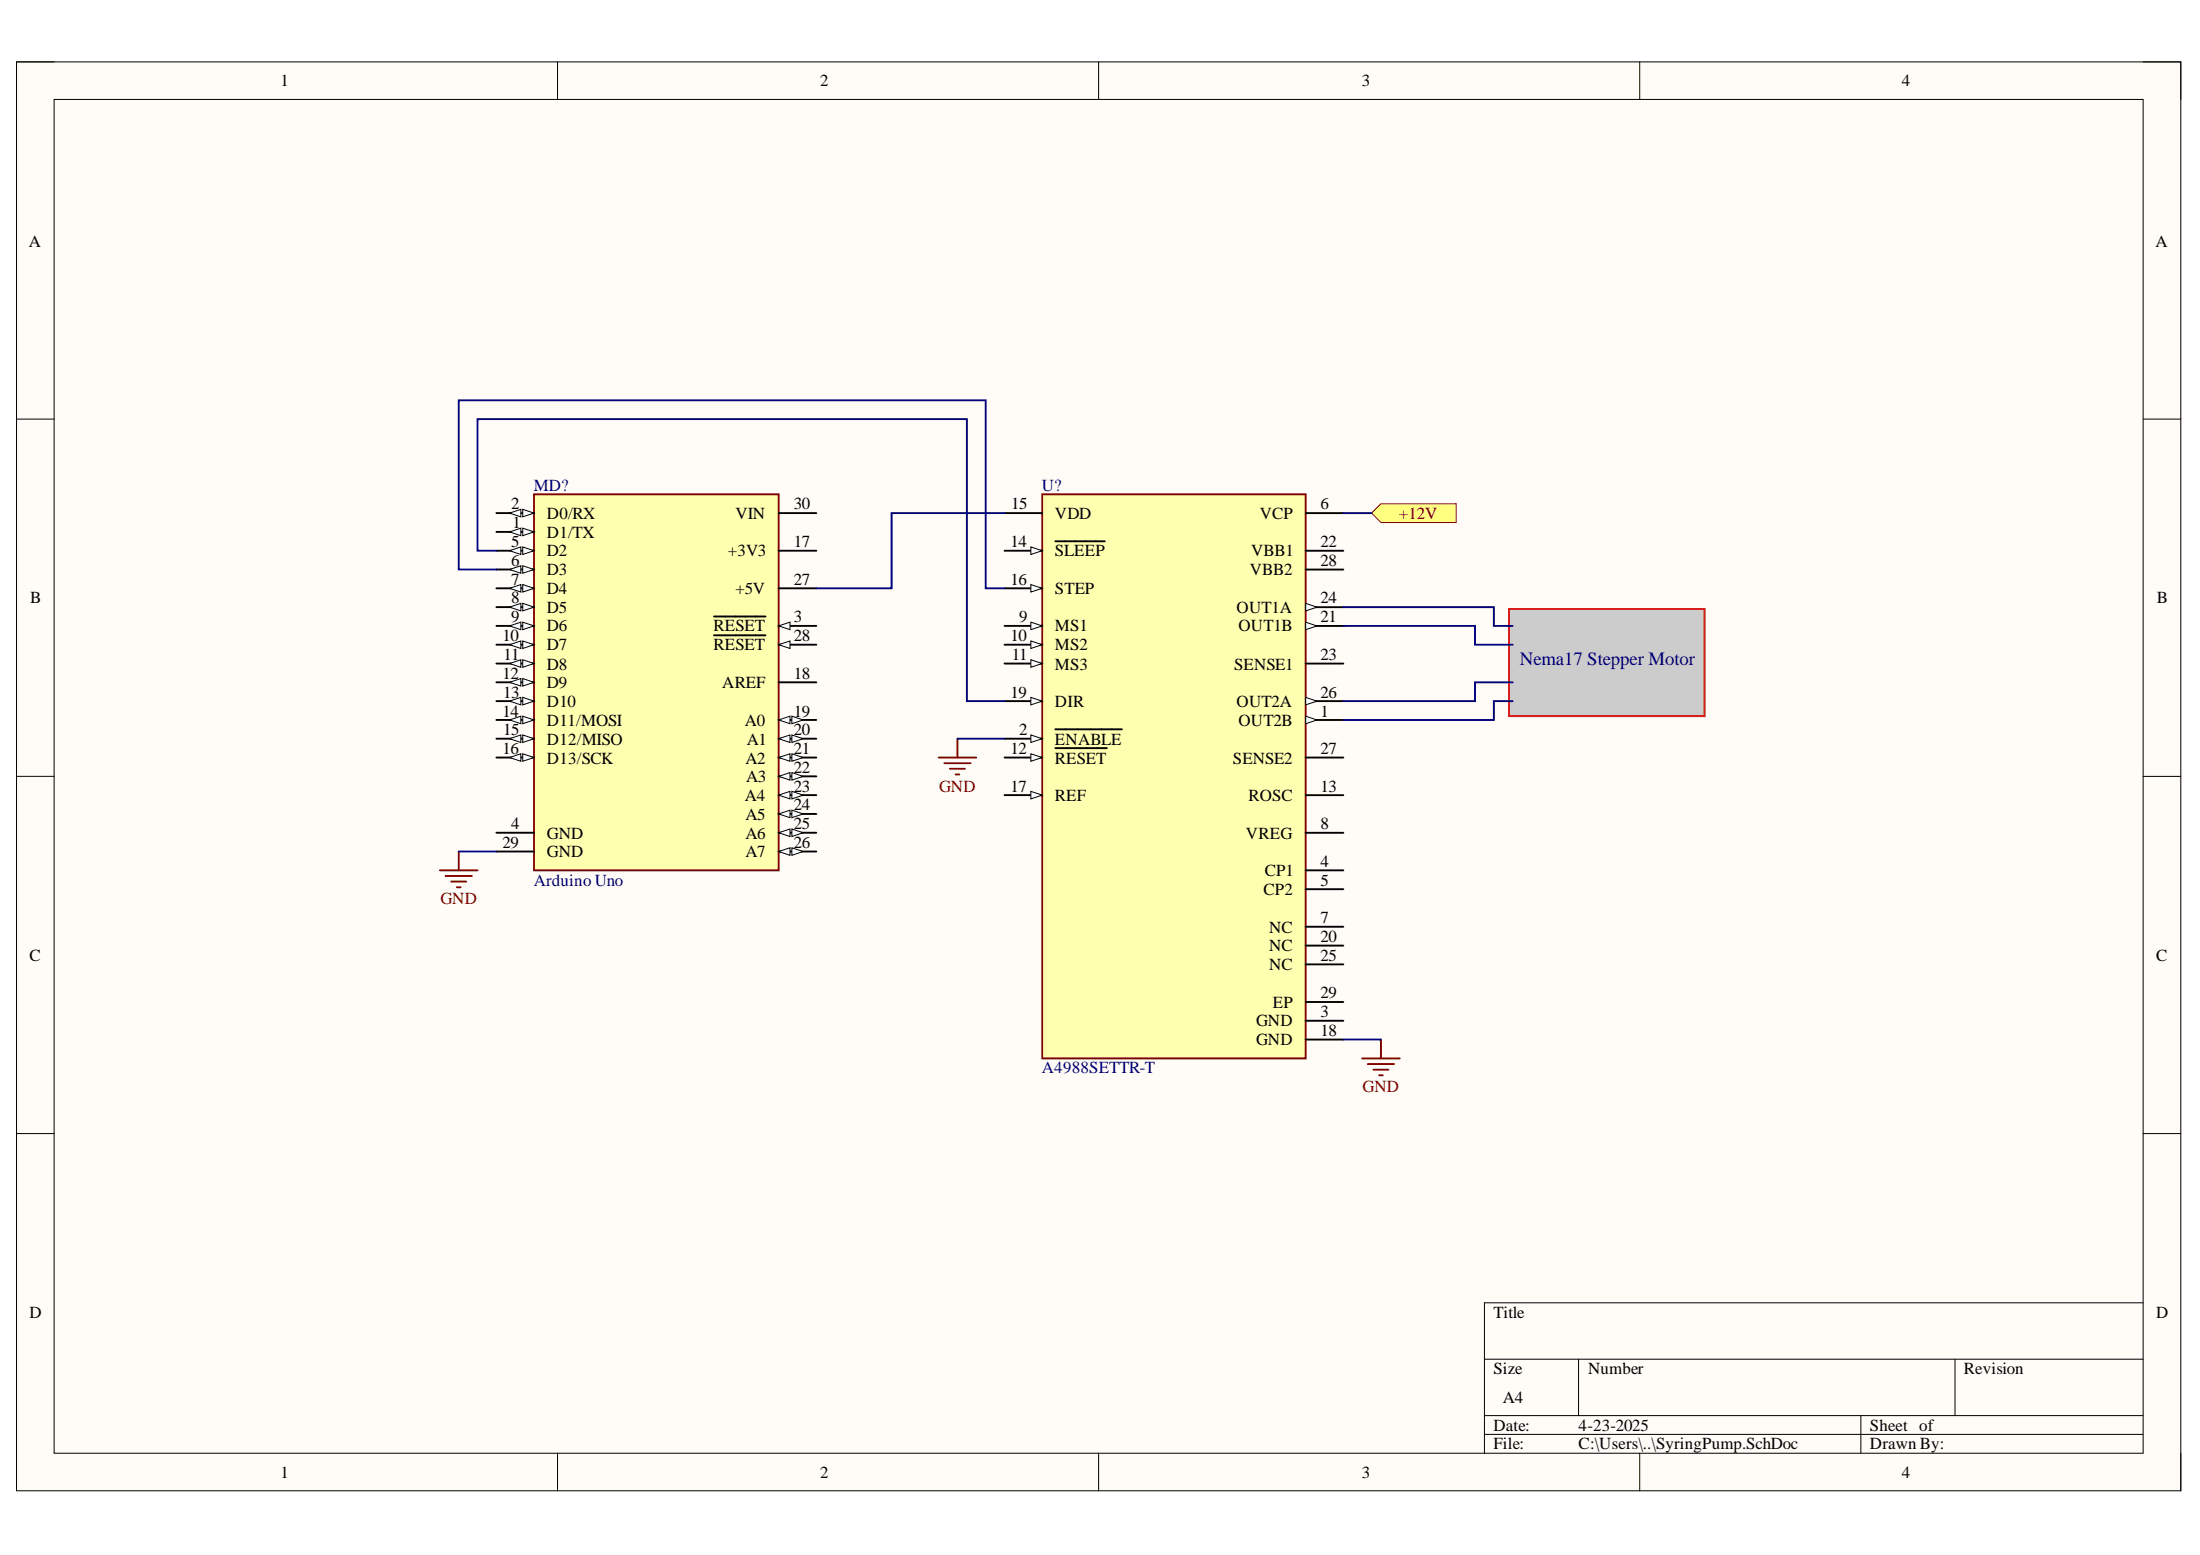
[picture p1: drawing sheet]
<svg xmlns="http://www.w3.org/2000/svg" width="297mm" height="210mm" viewBox="0 0 297 210" stroke-linecap="round" stroke-linejoin="round" font-family="sans-serif">
<path d="M2.2 8.4h292.2v192.8h-292.2z" fill-rule="evenodd" fill="#fffcf8"/>
<path d="M2.2 8.4h292.2v192.8h-292.2z" fill="none" stroke="#000" stroke-width=".14"/>
<path d="M7.3 13.4h282.1v182.8h-282.1z" fill-rule="evenodd" fill="#fffcf8"/>
<g fill="none" stroke="#000" stroke-width=".14">
<path d="M2.2 8.3h5.1M7.3 13.4h282.1v182.8h-282.1zM75.3 8.3v5.1M148.3 8.3v5.1M221.4 8.4v5M289.4 8.4h5v5M2.2 56.6h5.1M289.4 56.6h5M2.2 104.8h5.1M289.4 104.8h5M2.2 153h5.1M289.4 153h5"/>
<path d="M289.4 175.9h-89v20.3M75.3 196.2v5M148.3 196.2v5M200.4 183.5h89M200.4 191.1h89M200.4 193.6h89M213.1 183.5v7.6M221.4 196.2v5M251.2 191.1v5.1M264 183.5v7.6M294.4 196.2v5"/>
</g>
<path d="M72.1 66.7h33v50.8h-33z" fill-rule="evenodd" fill="#ffffb0"/>
<path d="M72.1 66.7h33v50.8h-33z" fill="none" stroke="#800000" stroke-width=".25"/>
<path d="M67 69.3h5.1M105.1 74.3h5.1M105.1 69.3h5.1" fill="none" stroke="#000" stroke-width=".25"/>
<path d="M70.6 68.8l1.5 .5-1.5 .5z" fill="#f8fcff"/>
<path d="M70.6 68.8l1.5 .5-1.5 .5z" fill="none" stroke="#000" stroke-width=".14"/>
<path d="M68.8 69.3l1.5-.5v1z" fill="#f8fcff"/>
<path d="M68.8 69.3l1.5-.5v1z" fill="none" stroke="#000" stroke-width=".14"/>
<path d="M67 71.8h5.1" fill="none" stroke="#000" stroke-width=".25"/>
<path d="M70.6 71.3l1.5 .5-1.5 .5z" fill="#f8fcff"/>
<path d="M70.6 71.3l1.5 .5-1.5 .5z" fill="none" stroke="#000" stroke-width=".14"/>
<path d="M68.8 71.8l1.5-.5v1z" fill="#f8fcff"/>
<path d="M68.8 71.8l1.5-.5v1z" fill="none" stroke="#000" stroke-width=".14"/>
<path d="M67 74.3h5.1" fill="none" stroke="#000" stroke-width=".25"/>
<path d="M70.6 73.8l1.5 .5-1.5 .5z" fill="#f8fcff"/>
<path d="M70.6 73.8l1.5 .5-1.5 .5z" fill="none" stroke="#000" stroke-width=".14"/>
<path d="M68.8 74.3l1.5-.5v1z" fill="#f8fcff"/>
<path d="M68.8 74.3l1.5-.5v1z" fill="none" stroke="#000" stroke-width=".14"/>
<path d="M67 76.9h5.1" fill="none" stroke="#000" stroke-width=".25"/>
<path d="M70.6 76.4l1.5 .5-1.5 .5z" fill="#f8fcff"/>
<path d="M70.6 76.4l1.5 .5-1.5 .5z" fill="none" stroke="#000" stroke-width=".14"/>
<path d="M68.8 76.9l1.5-.5v1z" fill="#f8fcff"/>
<path d="M68.8 76.9l1.5-.5v1z" fill="none" stroke="#000" stroke-width=".14"/>
<path d="M67 79.4h5.1" fill="none" stroke="#000" stroke-width=".25"/>
<path d="M70.6 78.9l1.5 .5-1.5 .5z" fill="#f8fcff"/>
<path d="M70.6 78.9l1.5 .5-1.5 .5z" fill="none" stroke="#000" stroke-width=".14"/>
<path d="M68.8 79.4l1.5-.5v1z" fill="#f8fcff"/>
<path d="M68.8 79.4l1.5-.5v1z" fill="none" stroke="#000" stroke-width=".14"/>
<path d="M67 82h5.1" fill="none" stroke="#000" stroke-width=".25"/>
<path d="M70.6 81.4l1.5 .6-1.5 .5z" fill="#f8fcff"/>
<path d="M70.6 81.4l1.5 .6-1.5 .5z" fill="none" stroke="#000" stroke-width=".14"/>
<path d="M68.8 82l1.5-.6v1.1z" fill="#f8fcff"/>
<path d="M68.8 82l1.5-.6v1.1z" fill="none" stroke="#000" stroke-width=".14"/>
<path d="M67 84.5h5.1" fill="none" stroke="#000" stroke-width=".25"/>
<path d="M70.6 84l1.5 .5-1.5 .5z" fill="#f8fcff"/>
<path d="M70.6 84l1.5 .5-1.5 .5z" fill="none" stroke="#000" stroke-width=".14"/>
<path d="M68.8 84.5l1.5-.5v1z" fill="#f8fcff"/>
<path d="M68.8 84.5l1.5-.5v1z" fill="none" stroke="#000" stroke-width=".14"/>
<path d="M67 87h5.1" fill="none" stroke="#000" stroke-width=".25"/>
<path d="M70.6 86.5l1.5 .5-1.5 .5z" fill="#f8fcff"/>
<path d="M70.6 86.5l1.5 .5-1.5 .5z" fill="none" stroke="#000" stroke-width=".14"/>
<path d="M68.8 87l1.5-.5v1z" fill="#f8fcff"/>
<path d="M68.8 87l1.5-.5v1z" fill="none" stroke="#000" stroke-width=".14"/>
<path d="M67 89.6h5.1" fill="none" stroke="#000" stroke-width=".25"/>
<path d="M70.6 89.1l1.5 .5-1.5 .5z" fill="#f8fcff"/>
<path d="M70.6 89.1l1.5 .5-1.5 .5z" fill="none" stroke="#000" stroke-width=".14"/>
<path d="M68.8 89.6l1.5-.5v1z" fill="#f8fcff"/>
<path d="M68.8 89.6l1.5-.5v1z" fill="none" stroke="#000" stroke-width=".14"/>
<path d="M67 92.1h5.1" fill="none" stroke="#000" stroke-width=".25"/>
<path d="M70.6 91.6l1.5 .5-1.5 .5z" fill="#f8fcff"/>
<path d="M70.6 91.6l1.5 .5-1.5 .5z" fill="none" stroke="#000" stroke-width=".14"/>
<path d="M68.8 92.1l1.5-.5v1z" fill="#f8fcff"/>
<path d="M68.8 92.1l1.5-.5v1z" fill="none" stroke="#000" stroke-width=".14"/>
<path d="M67 94.6h5.1" fill="none" stroke="#000" stroke-width=".25"/>
<path d="M70.6 94.1l1.5 .5-1.5 .5z" fill="#f8fcff"/>
<path d="M70.6 94.1l1.5 .5-1.5 .5z" fill="none" stroke="#000" stroke-width=".14"/>
<path d="M68.8 94.6l1.5-.5v1z" fill="#f8fcff"/>
<path d="M68.8 94.6l1.5-.5v1z" fill="none" stroke="#000" stroke-width=".14"/>
<path d="M67 97.2h5.1" fill="none" stroke="#000" stroke-width=".25"/>
<path d="M70.6 96.7l1.5 .5-1.5 .5z" fill="#f8fcff"/>
<path d="M70.6 96.7l1.5 .5-1.5 .5z" fill="none" stroke="#000" stroke-width=".14"/>
<path d="M68.8 97.2l1.5-.5v1z" fill="#f8fcff"/>
<path d="M68.8 97.2l1.5-.5v1z" fill="none" stroke="#000" stroke-width=".14"/>
<path d="M67 99.7h5.1" fill="none" stroke="#000" stroke-width=".25"/>
<path d="M70.6 99.2l1.5 .5-1.5 .5z" fill="#f8fcff"/>
<path d="M70.6 99.2l1.5 .5-1.5 .5z" fill="none" stroke="#000" stroke-width=".14"/>
<path d="M68.8 99.7l1.5-.5v1z" fill="#f8fcff"/>
<path d="M68.8 99.7l1.5-.5v1z" fill="none" stroke="#000" stroke-width=".14"/>
<path d="M67 102.3h5.1" fill="none" stroke="#000" stroke-width=".25"/>
<path d="M70.6 101.7l1.5 .6-1.5 .5z" fill="#f8fcff"/>
<path d="M70.6 101.7l1.5 .6-1.5 .5z" fill="none" stroke="#000" stroke-width=".14"/>
<path d="M68.8 102.3l1.5-.6v1.1z" fill="#f8fcff"/>
<path d="M68.8 102.3l1.5-.6v1.1z" fill="none" stroke="#000" stroke-width=".14"/>
<path d="M105.1 79.4h5.1M105.1 84.5h5.1M67 112.4h5.1M67 114.9h5.1" fill="none" stroke="#000" stroke-width=".25"/>
<path d="M105.1 84.5l1.6-.5v1z" fill="#f8fcff"/>
<path d="M105.1 84.5l1.6-.5v1z" fill="none" stroke="#000" stroke-width=".14"/>
<path d="M96.4 83.2h7M105.1 87h5.1" fill="none" stroke="#000" stroke-width=".25"/>
<path d="M105.1 87l1.6-.5v1z" fill="#f8fcff"/>
<path d="M105.1 87l1.6-.5v1z" fill="none" stroke="#000" stroke-width=".14"/>
<path d="M96.4 85.8h7M105.1 92.1h5.1M105.1 97.2h5.1" fill="none" stroke="#000" stroke-width=".25"/>
<path d="M105.1 97.2l1.6-.5v1z" fill="#f8fcff"/>
<path d="M105.1 97.2l1.6-.5v1z" fill="none" stroke="#000" stroke-width=".14"/>
<path d="M106.9 96.7l1.5 .5-1.5 .5z" fill="#f8fcff"/>
<path d="M106.9 96.7l1.5 .5-1.5 .5z" fill="none" stroke="#000" stroke-width=".14"/>
<path d="M105.1 99.7h5.1" fill="none" stroke="#000" stroke-width=".25"/>
<path d="M105.1 99.7l1.6-.5v1z" fill="#f8fcff"/>
<path d="M105.1 99.7l1.6-.5v1z" fill="none" stroke="#000" stroke-width=".14"/>
<path d="M106.9 99.2l1.5 .5-1.5 .5z" fill="#f8fcff"/>
<path d="M106.9 99.2l1.5 .5-1.5 .5z" fill="none" stroke="#000" stroke-width=".14"/>
<path d="M105.1 102.3h5.1" fill="none" stroke="#000" stroke-width=".25"/>
<path d="M105.1 102.3l1.6-.6v1.1z" fill="#f8fcff"/>
<path d="M105.1 102.3l1.6-.6v1.1z" fill="none" stroke="#000" stroke-width=".14"/>
<path d="M106.9 101.7l1.5 .6-1.5 .5z" fill="#f8fcff"/>
<path d="M106.9 101.7l1.5 .6-1.5 .5z" fill="none" stroke="#000" stroke-width=".14"/>
<path d="M105.1 104.8h5.1" fill="none" stroke="#000" stroke-width=".25"/>
<path d="M105.1 104.8l1.6-.5v1z" fill="#f8fcff"/>
<path d="M105.1 104.8l1.6-.5v1z" fill="none" stroke="#000" stroke-width=".14"/>
<path d="M106.9 104.3l1.5 .5-1.5 .5z" fill="#f8fcff"/>
<path d="M106.9 104.3l1.5 .5-1.5 .5z" fill="none" stroke="#000" stroke-width=".14"/>
<path d="M105.1 107.3h5.1" fill="none" stroke="#000" stroke-width=".25"/>
<path d="M105.1 107.3l1.6-.5v1z" fill="#f8fcff"/>
<path d="M105.1 107.3l1.6-.5v1z" fill="none" stroke="#000" stroke-width=".14"/>
<path d="M106.9 106.8l1.5 .5-1.5 .5z" fill="#f8fcff"/>
<path d="M106.9 106.8l1.5 .5-1.5 .5z" fill="none" stroke="#000" stroke-width=".14"/>
<path d="M105.1 109.9h5.1" fill="none" stroke="#000" stroke-width=".25"/>
<path d="M105.1 109.9l1.6-.5v1z" fill="#f8fcff"/>
<path d="M105.1 109.9l1.6-.5v1z" fill="none" stroke="#000" stroke-width=".14"/>
<path d="M106.9 109.4l1.5 .5-1.5 .5z" fill="#f8fcff"/>
<path d="M106.9 109.4l1.5 .5-1.5 .5z" fill="none" stroke="#000" stroke-width=".14"/>
<path d="M105.1 112.4h5.1" fill="none" stroke="#000" stroke-width=".25"/>
<path d="M105.1 112.4l1.6-.5v1z" fill="#f8fcff"/>
<path d="M105.1 112.4l1.6-.5v1z" fill="none" stroke="#000" stroke-width=".14"/>
<path d="M106.9 111.9l1.5 .5-1.5 .5z" fill="#f8fcff"/>
<path d="M106.9 111.9l1.5 .5-1.5 .5z" fill="none" stroke="#000" stroke-width=".14"/>
<path d="M105.1 114.9h5.1" fill="none" stroke="#000" stroke-width=".25"/>
<path d="M105.1 114.9l1.6-.5v1.1z" fill="#f8fcff"/>
<path d="M105.1 114.9l1.6-.5v1.1z" fill="none" stroke="#000" stroke-width=".14"/>
<path d="M106.9 114.4l1.5 .5-1.5 .6z" fill="#f8fcff"/>
<path d="M106.9 114.4l1.5 .5-1.5 .6z" fill="none" stroke="#000" stroke-width=".14"/>
<path d="M140.7 66.7h35.6v76.2h-35.6z" fill-rule="evenodd" fill="#ffffb0"/>
<path d="M140.7 66.7h35.6v76.2h-35.6z" fill="none" stroke="#800000" stroke-width=".25"/>
<path d="M135.6 69.3h5.1M176.3 82h5.1" fill="none" stroke="#000" stroke-width=".25"/>
<path d="M176.3 81.4l1.5 .6-1.5 .5z" fill="#f8fcff"/>
<path d="M176.3 81.4l1.5 .6-1.5 .5z" fill="none" stroke="#000" stroke-width=".14"/>
<path d="M176.3 84.5h5.1" fill="none" stroke="#000" stroke-width=".25"/>
<path d="M176.3 84l1.5 .5-1.5 .5z" fill="#f8fcff"/>
<path d="M176.3 84l1.5 .5-1.5 .5z" fill="none" stroke="#000" stroke-width=".14"/>
<path d="M176.3 94.6h5.1" fill="none" stroke="#000" stroke-width=".25"/>
<path d="M176.3 94.1l1.5 .5-1.5 .5z" fill="#f8fcff"/>
<path d="M176.3 94.1l1.5 .5-1.5 .5z" fill="none" stroke="#000" stroke-width=".14"/>
<path d="M176.3 97.2h5.1" fill="none" stroke="#000" stroke-width=".25"/>
<path d="M176.3 96.7l1.5 .5-1.5 .5z" fill="#f8fcff"/>
<path d="M176.3 96.7l1.5 .5-1.5 .5z" fill="none" stroke="#000" stroke-width=".14"/>
<path d="M135.6 84.5h5.1M176.3 117.5h5.1M176.3 120h5.1" fill="none" stroke="#000" stroke-width=".25"/>
<path d="M139.2 84l1.5 .5-1.5 .5z" fill="#f8fcff"/>
<path d="M139.2 84l1.5 .5-1.5 .5z" fill="none" stroke="#000" stroke-width=".14"/>
<path d="M135.6 87h5.1" fill="none" stroke="#000" stroke-width=".25"/>
<path d="M139.2 86.5l1.5 .5-1.5 .5z" fill="#f8fcff"/>
<path d="M139.2 86.5l1.5 .5-1.5 .5z" fill="none" stroke="#000" stroke-width=".14"/>
<path d="M135.6 89.6h5.1" fill="none" stroke="#000" stroke-width=".25"/>
<path d="M139.2 89.1l1.5 .5-1.5 .5z" fill="#f8fcff"/>
<path d="M139.2 89.1l1.5 .5-1.5 .5z" fill="none" stroke="#000" stroke-width=".14"/>
<path d="M176.3 74.3h5.1M176.3 76.9h5.1M135.6 99.7h5.1M176.3 89.6h5.1M176.3 102.3h5.1" fill="none" stroke="#000" stroke-width=".25"/>
<path d="M139.2 99.2l1.5 .5-1.5 .5z" fill="#f8fcff"/>
<path d="M139.2 99.2l1.5 .5-1.5 .5z" fill="none" stroke="#000" stroke-width=".14"/>
<path d="M142.5 98.4h9M135.6 102.3h5.1" fill="none" stroke="#000" stroke-width=".25"/>
<path d="M139.2 101.7l1.5 .6-1.5 .5z" fill="#f8fcff"/>
<path d="M139.2 101.7l1.5 .6-1.5 .5z" fill="none" stroke="#000" stroke-width=".14"/>
<path d="M135.6 74.3h5.1M142.5 101h6.9" fill="none" stroke="#000" stroke-width=".25"/>
<path d="M139.2 73.8l1.5 .5-1.5 .5z" fill="#f8fcff"/>
<path d="M139.2 73.8l1.5 .5-1.5 .5z" fill="none" stroke="#000" stroke-width=".14"/>
<path d="M142.5 73.1h6.7M135.6 94.6h5.1" fill="none" stroke="#000" stroke-width=".25"/>
<path d="M139.2 94.1l1.5 .5-1.5 .5z" fill="#f8fcff"/>
<path d="M139.2 94.1l1.5 .5-1.5 .5z" fill="none" stroke="#000" stroke-width=".14"/>
<path d="M135.6 107.3h5.1M176.3 135.3h5.1" fill="none" stroke="#000" stroke-width=".25"/>
<path d="M139.2 106.8l1.5 .5-1.5 .5z" fill="#f8fcff"/>
<path d="M139.2 106.8l1.5 .5-1.5 .5z" fill="none" stroke="#000" stroke-width=".14"/>
<path d="M135.6 79.4h5.1M176.3 107.3h5.1" fill="none" stroke="#000" stroke-width=".25"/>
<path d="M139.2 78.9l1.5 .5-1.5 .5z" fill="#f8fcff"/>
<path d="M139.2 78.9l1.5 .5-1.5 .5z" fill="none" stroke="#000" stroke-width=".14"/>
<path d="M176.3 69.3h5.1M176.3 112.4h5.1M176.3 125.1h5.1M176.3 127.6h5.1M176.3 130.2h5.1M176.3 137.8h5.1M176.3 140.3h5.1" fill="none" stroke="#000" stroke-width=".25"/>
<path d="M59.4 117.5h5.1M60.2 118.2h3.5M60.9 119h2.1M61.7 119.8h.5M61.9 114.9v2.6M183.9 142.9h5.1M184.7 143.6h3.5M185.4 144.4h2.1M186.2 145.2h.5M186.4 140.3v2.6" fill="none" stroke="#800000" stroke-width=".25"/>
<path d="M203.7 82.2h26.5v14.5h-26.5z" fill-rule="evenodd" fill="#ccc"/>
<path d="M203.7 82.2h26.5v14.5h-26.5z" fill="none" stroke="#f00" stroke-width=".25"/>
<path d="M129.3 99.7v2.6M126.7 102.3h5.1M127.5 103h3.6M128.3 103.8h2M129 104.5h.5" fill="none" stroke="#800000" stroke-width=".25"/>
<path d="M185.2 69.3l1.2-1.3h10.2v2.5h-10.2z" fill-rule="evenodd" fill="#ffff80"/>
<path d="M185.2 69.3l1.2-1.3h10.2v2.5h-10.2z" fill="none" stroke="#800000" stroke-width=".14"/>
<path d="M67 74.3h-2.5v-17.7h66v38h5.1M67 76.9h-5.1v-22.9h71.2v25.4h2.5M135.6 69.3h-15.2v10.1h-10.2M181.4 69.3h3.8M129.3 99.7h6.3M181.4 82h20.3v2.5h2.5M181.4 84.5h17.8v2.5h5M204.2 92.1h-5v2.5h-17.8M204.2 94.6h-2.5v2.6h-20.3M61.9 114.9h5.1M181.4 140.3h5" fill="none" stroke="#000080" stroke-width=".25"/>
<text font-size="2.5" fill="#000080" x="205.2" y="89.8">Nema17 Stepper Motor</text>
<g font-size="2.3">
<text x="37.9" y="11.7">1</text>
<text x="110.7" y="11.7">2</text>
<text x="183.9" y="11.7">3</text>
<text x="256.8" y="11.7">4</text>
<text x="3.9" y="33.3">A</text>
<text x="291" y="33.3">A</text>
<text x="69" y="68.8">2</text>
<text x="69.2" y="71.3">1</text>
<text x="73.8" y="70">D0/RX</text>
<text x="99.3" y="70">VIN</text>
<text x="107.2" y="68.8">30</text>
<text x="136.5" y="68.8">15</text>
<text x="142.4" y="70">VDD</text>
<text x="170.1" y="70">VCP</text>
<text x="178.3" y="68.8">6</text>
<text x="69" y="73.8">5</text>
<text x="69" y="76.4">6</text>
<text x="73.8" y="72.6">D1/TX</text>
<text x="73.8" y="75.1">D2</text>
<text x="73.8" y="77.6">D3</text>
<text x="98.3" y="75.1">+3V3</text>
<text x="107.2" y="73.8">17</text>
<text x="136.4" y="73.8">14</text>
<text x="142.4" y="75.1">SLEEP</text>
<text x="168.7" y="77.6">VBB2</text>
<text x="168.9" y="75.1">VBB1</text>
<text x="178.3" y="73.8">22</text>
<text x="178.3" y="76.4">28</text>
<text x="4.1" y="81.4">B</text>
<text x="69" y="78.9">7</text>
<text x="69" y="81.4">8</text>
<text x="69" y="84">9</text>
<text x="73.8" y="80.2">D4</text>
<text x="73.8" y="82.7">D5</text>
<text x="99.3" y="80.2">+5V</text>
<text x="107.2" y="78.9">27</text>
<text x="107.2" y="84">3</text>
<text x="136.4" y="78.9">16</text>
<text x="137.6" y="84">9</text>
<text x="142.4" y="80.2">STEP</text>
<text x="167" y="82.7">OUT1A</text>
<text x="178.3" y="81.4">24</text>
<text x="178.3" y="84">21</text>
<text x="291.2" y="81.4">B</text>
<text x="67.8" y="86.5">10</text>
<text x="68" y="89.1">11</text>
<text x="73.8" y="85.2">D6</text>
<text x="73.8" y="87.8">D7</text>
<text x="96.3" y="85.2">RESET</text>
<text x="96.3" y="87.8">RESET</text>
<text x="107.2" y="86.5">28</text>
<text x="136.4" y="86.5">10</text>
<text x="136.6" y="89.1">11</text>
<text x="142.4" y="85.2">MS1</text>
<text x="142.4" y="87.8">MS2</text>
<text x="167.2" y="85.2">OUT1B</text>
<text x="178.3" y="89.1">23</text>
<text x="67.8" y="91.7">12</text>
<text x="67.9" y="94.2">13</text>
<text x="73.8" y="90.4">D8</text>
<text x="73.8" y="92.9">D9</text>
<text x="73.8" y="95.5">D10</text>
<text x="97.5" y="92.9">AREF</text>
<text x="107.2" y="91.7">18</text>
<text x="136.4" y="94.2">19</text>
<text x="142.4" y="90.4">MS3</text>
<text x="142.4" y="95.5">DIR</text>
<text x="166.6" y="90.4">SENSE1</text>
<text x="167" y="95.5">OUT2A</text>
<text x="178.3" y="94.2">26</text>
<text x="67.8" y="96.7">14</text>
<text x="67.8" y="101.8">16</text>
<text x="67.9" y="99.3">15</text>
<text x="73.8" y="98">D11/MOSI</text>
<text x="73.8" y="100.5">D12/MISO</text>
<text x="100.6" y="98">A0</text>
<text x="100.8" y="100.5">A1</text>
<text x="107.2" y="96.7">19</text>
<text x="107.2" y="99.3">20</text>
<text x="107.2" y="101.8">21</text>
<text x="136.4" y="101.8">12</text>
<text x="137.6" y="99.3">2</text>
<text x="142.4" y="100.5">ENABLE</text>
<text x="167.2" y="98">OUT2B</text>
<text x="178.3" y="96.7">1</text>
<text x="178.3" y="101.8">27</text>
<text x="73.8" y="103.1">D13/SCK</text>
<text x="100.7" y="103.1">A2</text>
<text x="100.7" y="105.6">A3</text>
<text x="107.2" y="104.3">22</text>
<text x="107.2" y="106.9">23</text>
<text x="136.4" y="106.9">17</text>
<text x="142.4" y="103.1">RESET</text>
<text x="166.5" y="103.1">SENSE2</text>
<text x="178.3" y="106.9">13</text>
<text x="69" y="111.9">4</text>
<text x="73.8" y="113.2">GND</text>
<text x="100.6" y="108.1">A4</text>
<text x="100.7" y="110.7">A5</text>
<text x="100.7" y="113.2">A6</text>
<text x="107.2" y="109.4">24</text>
<text x="107.2" y="111.9">25</text>
<text x="142.4" y="108.1">REF</text>
<text x="168.2" y="113.2">VREG</text>
<text x="168.6" y="108.1">ROSC</text>
<text x="178.3" y="111.9">8</text>
<text x="67.8" y="114.5">29</text>
<text x="73.8" y="115.7">GND</text>
<text x="100.7" y="115.7">A7</text>
<text x="107.2" y="114.5">26</text>
<text x="170.8" y="118.3">CP1</text>
<text x="178.3" y="117">4</text>
<text x="178.3" y="119.5">5</text>
<text x="170.6" y="120.8">CP2</text>
<text x="171.4" y="125.9">NC</text>
<text x="178.3" y="124.6">7</text>
<text x="4" y="129.7">C</text>
<text x="171.4" y="128.4">NC</text>
<text x="171.4" y="130.9">NC</text>
<text x="178.3" y="127.1">20</text>
<text x="178.3" y="129.7">25</text>
<text x="291.1" y="129.7">C</text>
<text x="171.9" y="136">EP</text>
<text x="178.3" y="134.7">29</text>
<text x="178.3" y="137.3">3</text>
<text x="169.6" y="138.6">GND</text>
<text x="169.6" y="141.1">GND</text>
<text x="178.3" y="139.8">18</text>
<text x="4" y="177.9">D</text>
<text x="201.6" y="177.9">Title</text>
<text x="291.1" y="177.9">D</text>
<text x="201.6" y="185.5">Size</text>
<text x="214.4" y="185.5">Number</text>
<text x="265.2" y="185.5">Revision</text>
<text x="202.9" y="189.3">A4</text>
<text x="201.6" y="193.1">Date:</text>
<text x="201.6" y="195.7">File:</text>
<text x="213.1" y="193.1">4-23-2025</text>
<text x="213.1" y="195.7">C:\Users\..\SyringPump.SchDoc</text>
<text x="252.5" y="193.1">Sheet of</text>
<text x="252.5" y="195.7">Drawn By:</text>
<text x="37.9" y="199.5">1</text>
<text x="110.7" y="199.5">2</text>
<text x="183.9" y="199.5">3</text>
<text x="256.8" y="199.5">4</text>
</g>
<g font-size="2.3" fill="#000080">
<text x="72.1" y="66.2">MD?</text>
<text x="140.7" y="66.2">U?</text>
<text x="72.1" y="119.5">Arduino Uno</text>
<text x="140.7" y="144.9">A4988SETTR-T</text>
</g>
<g font-size="2.3" fill="#800000">
<text x="188.9" y="70">+12V</text>
<text x="126.8" y="106.9">GND</text>
<text x="59.5" y="122.1">GND</text>
<text x="184" y="147.4">GND</text>
</g>
</svg>
